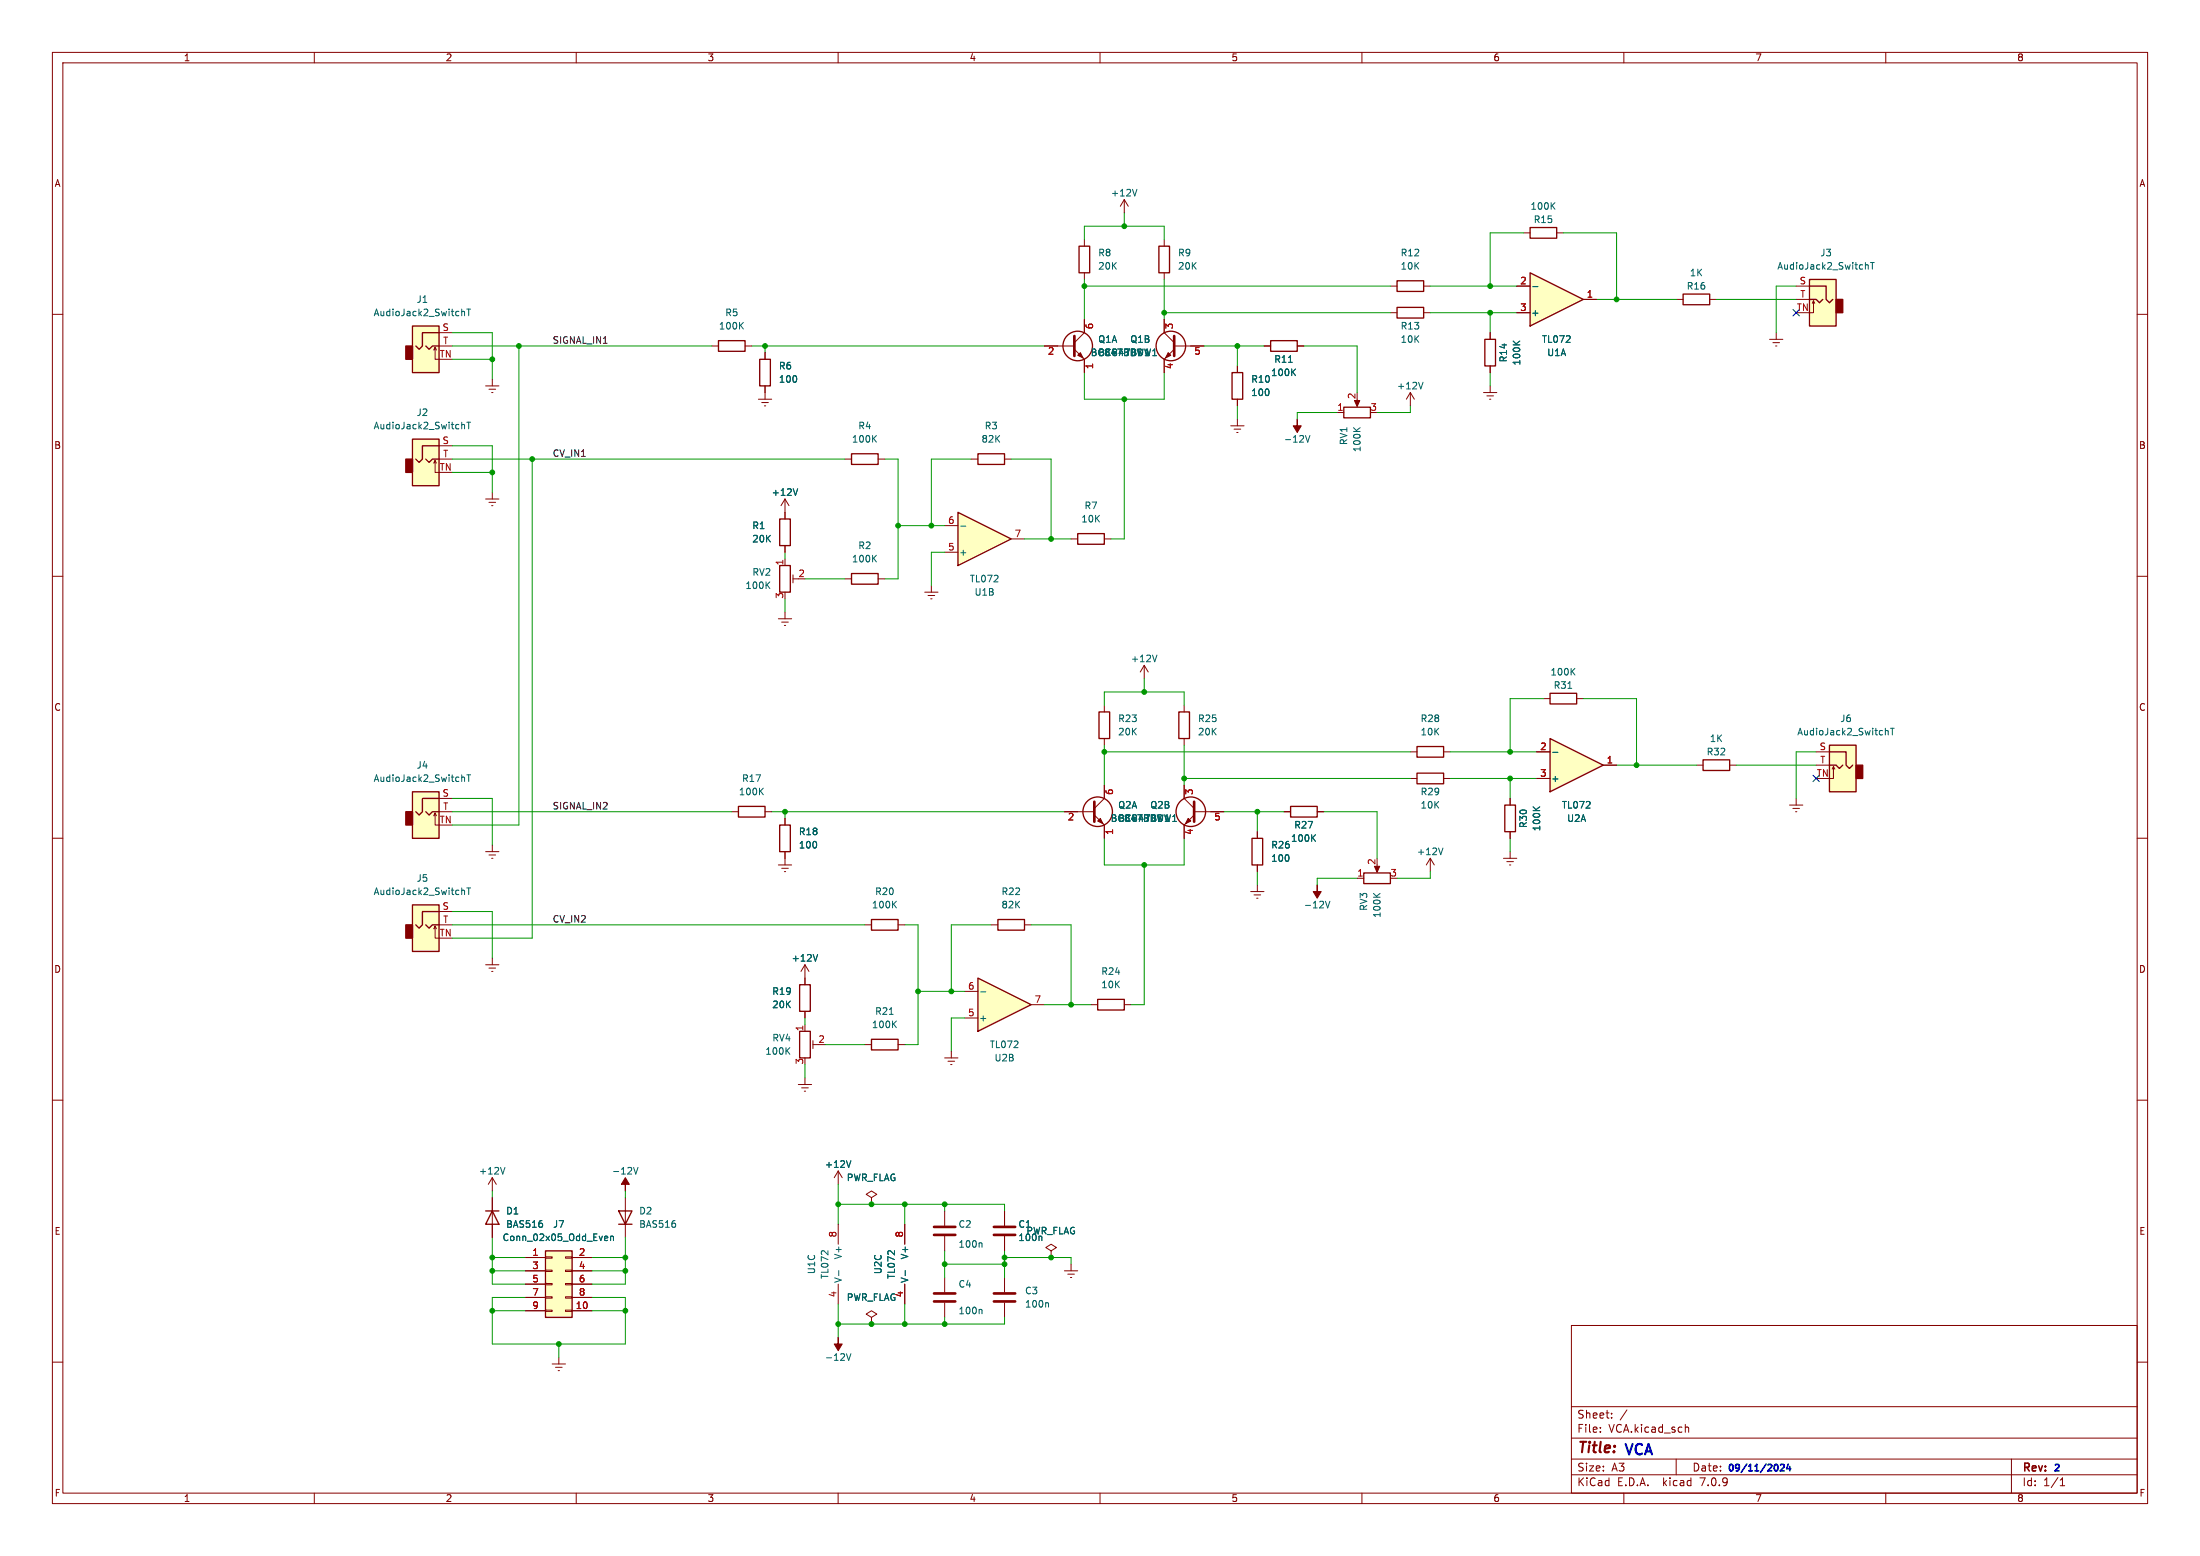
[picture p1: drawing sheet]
<svg xmlns="http://www.w3.org/2000/svg" width="420mm" height="297mm" viewBox="0 0 420 297" stroke-linecap="round" stroke-linejoin="round" font-family="sans-serif">
<g fill="none" stroke="#840000" stroke-width=".19">
<path d="M10 10h400v277h-400zM12 12h396v273h-396zM60 10v2M110 10v2M160 10v2M210 10v2M260 10v2M310 10v2M360 10v2M10 60h2M320 57.2h1.3M326.4 57.2h1.3"/>
<path d="M408 60h2M284.5 63.5v1.3M284.5 69.9v1.2M149.9 95.3v2.5M149.9 95.3l-.8 1.2M149.9 95.3l.7 1.2M10 110h2M149.9 106.7v1.3M151.4 109.7v1.6M151.4 110.5h1M408 110h2M10 160h2"/>
<path d="M408 160h2M92.7 162.6h2.5M93.3 163.2h1.3M93.9 163.8h.2M94 161.3v1.3M10 210h2M408 210h2M160 223.5l-.7 1.3M160 223.5v2.6M160 223.5l.8 1.3M166.4 228.6l1-.6-1-.7-1 .7 1 .6v1.3M166.4 229.9h.1"/>
<path d="M10 260h2M300 253h108v32h-108zM408 260h2M300 278.5h108M300 274.5h108M300 268.5h108M305.5 273.2v.2M305.5 272.5v.1M307.7 270.5v.2M307.7 269.8v.1M310.6 269.1l-1.3 1.9M320 278.5v3"/>
<path d="M321.8 272.5h.5l.1 .9M384 278.5v6.5M60 285v2M110 285v2M160 285v2M210 285v2M260 285v2M300 281.5h108M310 285v2M360 285v2M393.3 283.6h.9M393.3 282.5l.4-.4v1.5"/>
</g>
<path d="M321.3 56.1h5.1v2.1h-5.1zM283.5 64.8h2v5.1h-2zM148.8 108h2.1v5h-2.1z" fill="none" stroke="#840000" stroke-width=".25"/>
<path d="M288.9 65.1l.7 .7M290.1 65.1l-.7 .5M152.3 93.3l-.4 1.3M146.4 111.6l.6 .7M147 111.1l-.8 .7M162.4 221.6l-.4 1.2M161.6 258.4l.4 1.3 .4-1.3" fill="none" stroke="#006464" stroke-width=".19"/>
<path d="M160 255.3v1.2h.8l-.8 1.3-.7-1.3h.7z" fill="#840000" stroke="#840000" stroke-width=".19"/>
<path d="M186.7 186.7l10.1 5.1-10.1 5.1z" fill="#ffffc2"/>
<path d="M186.7 186.7l10.1 5.1-10.1 5.1z" fill="none" stroke="#840000" stroke-width=".25"/>
<path d="M269.2 74.9l-.7 1.3M269.2 74.9v2.6M269.2 74.9l.8 1.3M184.1 194.3h2.6M184.1 189.2h2.6M196.8 191.8h2.6" fill="none" stroke="#840000" stroke-width=".19"/>
<path d="M271.7 73l-.5 1.2M187.2 189.3h1" fill="none" stroke="#006464" stroke-width=".19"/>
<path d="M182.9 97.8l10.1 5.1-10.1 5.1z" fill="#ffffc2"/>
<g fill="none" stroke="#840000" stroke-width=".25">
<path d="M266.7 58.7h5.1v2h-5.1zM266.7 53.6h5.1v2h-5.1zM78.7 62.2h5.1v8.9h-5.1zM81.3 66l.6 .7 .6-.7h1.3M83.8 63.5h-3.2v2.5l-.6 .7-.6-.7M137.2 65h5v2.1h-5zM145 68.6h2.1v5.1h-2.1zM78.7 83.8h5.1v8.9h-5.1zM81.3 87.6l.6 .7 .6-.7h1.3M83.8 85.1h-3.2v2.5l-.6 .7-.6-.7M148.8 99.1h2.1v5h-2.1zM162.6 86.6h5v2h-5z"/>
<path d="M182.9 97.8l10.1 5.1-10.1 5.1zM186.7 86.6h5.1v2h-5.1zM162.6 109.5h5v2h-5zM205.7 101.9h5.1v2h-5.1zM209.8 135.9h2v5.1h-2zM295.9 132.3h5.1v2.1h-5.1zM78.7 151.1h5.1v8.9h-5.1zM81.3 154.9l.6 .7 .6-.7h1.3M83.8 152.4h-3.2v2.5l-.6 .7-.6-.7M141 153.9h5v2.1h-5zM148.8 157.5h2.1v5.1h-2.1zM287.3 153.7h2v5.1h-2z"/>
<path d="M349.2 142.2h5.1v8.9h-5.1zM349.2 146.1h1.3l.7 .6 .6-.6M349.2 143.5h3.2v2.6l.7 .6 .6-.6M78.7 172.7h5.1v8.9h-5.1zM81.3 176.5l.6 .7 .6-.7h1.3M83.8 174h-3.2v2.5l-.6 .7-.6-.7M166.4 175.5h5v2h-5zM190.5 175.5h5.1v2h-5.1zM152.7 196.9h2v5h-2zM152.7 188h2v5h-2zM166.4 198.4h5v2h-5zM209.5 190.8h5.1v2h-5.1z"/>
<path d="M92.7 231.1h2.5M94 231.1l1.2 2.6h-2.5zM104.1 238.8h5.1v12.7h-5.1zM118.1 231.1h2.5l-1.2 2.6zM118.1 233.7h2.5"/>
</g>
<g fill="none" stroke="#840000" stroke-width=".19">
<path d="M265.4 59.7h1.3M265.4 54.6h1.3M271.8 59.7h1.2M271.8 54.6h1.2M82.8 66.8l.3-.5v2.3h.7M83.1 66.3l.2 .5M83.8 63.5h2.6M83.8 66h2.6M92.7 73.7h2.5M93.3 74.3h1.3M93.9 74.9h.2M94 72.4v1.3"/>
<path d="M135.9 66h1.3M142.2 66h1.3M144.8 76.2h2.5M145.4 76.8h1.3M145.9 77.5h.3M146 67.3v1.3M146 73.7v2.5M82.8 88.4l.3-.5v2.3h.7M83.1 87.9l.2 .5M83.8 87.6h2.6M83.8 85.1h2.6M92.7 95.3h2.5"/>
<path d="M93.3 95.9h1.3M93.9 96.5h.2M94 94v1.3M149.9 97.8v1.3M161.3 87.6h1.3M167.6 87.6h1.3M185.4 87.6h1.3M191.8 87.6h1.2M148.6 118.1h2.5M149.2 118.7h1.3M149.7 119.4h.3M149.9 104.1v1.3"/>
<path d="M149.9 116.8v1.3M161.3 110.5h1.3M167.6 110.5h1.3M176.5 113h2.6M177.2 113.7h1.2M177.7 114.3h.2M177.8 111.8v1.2M180.3 105.4h2.6M180.3 100.3h2.6M193 102.9h2.6M204.5 102.9h1.2M210.8 102.9h1.3"/>
<path d="M210.8 134.6v1.3M294.6 133.4h1.3M301 133.4h1.3M82.8 155.7l.3-.5v2.3h.7M83.1 155.2l.2 .5M83.8 154.9h2.6M83.8 152.4h2.6M139.7 154.9h1.3M146 154.9h1.3M149.9 156.2v1.3M210.8 141v1.2M288.3 152.4v1.3"/>
<path d="M288.3 158.8v1.2M346.7 143.5h2.5M346.7 146.1h2.5M350 146.3l-.2 .5M350.3 146.8l-.3-.5v2.3h-.8M82.8 177.3l.3-.5v2.3h.7M83.1 176.8l.2 .5M83.8 176.5h2.6M83.8 174h2.6M148.6 165.1h2.5M149.2 165.7h1.3M149.7 166.4h.3"/>
<path d="M149.9 162.6v2.5M165.1 176.5h1.3M171.4 176.5h1.3M189.2 176.5h1.3M195.6 176.5h1.2M287 163.8h2.6M287.7 164.5h1.2M288.2 165.1h.2M288.3 162.6v1.2M92.7 184.2h2.5M93.3 184.8h1.3M93.9 185.4h.2"/>
<path d="M94 182.9v1.3M153.7 184.2v3.8M153.7 193v1.3M153.7 195.6v1.3M153.7 184.2l-.8 1.2M153.7 184.2l.7 1.2M155.2 199.4h1M155.2 198.6v1.6M165.1 199.4h1.3M171.4 199.4h1.3M208.3 191.8h1.2M214.6 191.8h1.3"/>
<path d="M152.4 207h2.5M153 207.6h1.3M153.5 208.3h.3M153.7 205.7v1.3M180.3 201.9h2.6M181 202.6h1.2M181.5 203.2h.2M181.6 200.7v1.2M94 224.8v2.5M94 228.6v7.6M94 224.8l-.8 1.3M94 224.8l.7 1.3"/>
<path d="M104.1 239.9h1.3v.3h-1.3zM107.9 239.9h1.3v.3h-1.3zM119.4 228.6v7.6M160 233.7v3.8M172.7 233.7v3.8M180.3 231.1v2.8M180.3 236v2.8M191.8 231.1v2.8M191.8 236v2.8M200.7 238.8l1-.7-1-.6-1.1 .6 1.1 .7v1.2M100.3 240h3.8M100.3 250.2h3.8"/>
<path d="M100.3 242.6h3.8M100.3 245.1h3.8M100.3 247.6h3.8M104.1 250.1h1.3v.2h-1.3zM104.1 247.5h1.3v.3h-1.3zM104.1 245h1.3v.2h-1.3zM104.1 242.4h1.3v.3h-1.3zM106.7 259.1v1.2M107.9 250.1h1.3v.2h-1.3zM107.9 247.5h1.3v.3h-1.3zM107.9 245h1.3v.2h-1.3zM107.9 242.4h1.3v.3h-1.3z"/>
<path d="M109.2 240h3.8M109.2 250.2h3.8M109.2 242.6h3.8M109.2 245.1h3.8M109.2 247.6h3.8M160 245.1v3.8M166.4 251.5l1-.7-1-.6-1 .6 1 .7v1.2M166.4 252.7h.1M172.7 245.1v3.8M180.3 243.8v2.8M180.3 248.7v2.8M191.8 243.8v2.8"/>
<path d="M191.8 248.7v2.8M200.7 240h.1M203.2 242.6h2.5M203.8 243.2h1.3M204.3 243.8h.3M204.5 241.3v1.3M105.4 260.3h2.5M106 261h1.3M106.6 261.6h.2"/>
</g>
<g fill="none" stroke="#006464" stroke-width=".19">
<path d="M88.2 59.5h.4l.1 .8M89.1 59h.7M89.5 59v1.3M141.4 62.1l.5 .7M141.9 61.5l-.7 .8M88.2 81.1h.4l.1 .8M89.1 80.6h.7M89.5 80.6v1.3M166.8 83.7l.5 .7M167.3 83.1l-.7 .8M166.8 106.5l.5 .8M167.3 106l-.7 .7"/>
<path d="M183.4 100.4h1M299.3 131.4h.8M300.1 128.1l.6 .7M300.7 127.6l-.8 .7M360 139.5h.4l.1 .8M360.9 139h.7M361.3 139v1.3M88.2 148.4h.4l.1 .8M89.1 147.9h.7M89.5 147.9v1.3M145.2 151l.5 .7M145.7 150.4l-.7 .8"/>
<path d="M292.7 154l.7 .7M293.9 154l-.7 .5M88.2 170h.4l.1 .8M89.1 169.5h.7M89.5 169.5v1.3M170.6 172.6l.5 .7M171.1 172l-.7 .8M150.8 200l-.7 .7M156.1 182.2l-.4 1.3M169.8 193.6h.7M170.6 195.4l.5 .8M171.1 194.9l-.7 .7"/>
<path d="M150.2 200.5l.6 .7M96.4 222.8l-.4 1.3M103.5 233.6v.5M115.6 236h.4v.3l-.6 .1M116 236.7l-.4 .1M116.6 236.1l.1-.1h.4v.8M116.6 236v.8M121 222.8l.4 1.3 .4-1.3M128.9 233.6v.5M187.3 237.2l.2 .2v.7M198.9 236.1v.7M160.1 242.5v1"/>
<path d="M172.8 242.5v1M187.3 249.9l.2 .2v.7M200 248.7l.2 .1v.7"/>
</g>
<g fill="#ffffc2" stroke="#ffffc2" stroke-width=".19">
<path d="M104.1 238.8h5.1v12.7h-5.1z"/>
<path d="M78.7 62.2h5.1v8.9h-5.1z"/>
<path d="M78.7 83.8h5.1v8.9h-5.1z"/>
<path d="M78.7 172.7h5.1v8.9h-5.1z"/>
<path d="M78.7 151.1h5.1v8.9h-5.1z"/>
<path d="M349.2 142.2h5.1v8.9h-5.1z"/>
</g>
<g fill="#840000" stroke="#840000" stroke-width=".25">
<path d="M77.5 66h1.2v2.6h-1.2z"/>
<path d="M77.5 87.6h1.2v2.6h-1.2z"/>
<path d="M77.5 176.5h1.2v2.6h-1.2z"/>
<path d="M77.5 154.9h1.2v2.6h-1.2z"/>
<path d="M354.3 146.1h1.3v2.5h-1.3z"/>
</g>
<path d="M119.4 224.8l.7 1.3h-.7v1.2v-1.2h-.8z" fill="#840000" stroke="#840000" stroke-width=".19"/>
<path d="M178.3 235.7h4.1M178.3 234.2h4.1M189.7 235.7h4.1M189.7 234.2h4.1M178.3 248.4h4.1M178.3 246.9h4.1M189.7 248.4h4.1M189.7 246.9h4.1" fill="none" stroke="#840000" stroke-width=".51"/>
<path d="M295.9 141l10.2 5.1-10.2 5z" fill="#ffffc2"/>
<g fill="none" stroke="#840000" stroke-width=".25">
<path d="M206 47h2v5.1h-2zM221.2 47h2.1v5.1h-2.1zM292.1 43.4h5.1v2.1h-5.1zM345.4 53.3h5.1v8.9h-5.1zM345.4 57.2h1.3l.6 .6 .7-.6M345.4 54.6h3.2v2.6l.6 .6 .7-.6M235.2 71.1h2v5.1h-2zM242.6 65h5v2.1h-5zM256.5 77.7h5.1v2.1h-5.1zM225 135.9h2.1v5.1h-2.1zM246.4 153.9h5.1v2.1h-5.1zM270.5 142.5h5.1v2h-5.1z"/>
<path d="M270.5 147.6h5.1v2h-5.1zM295.9 141l10.2 5.1-10.2 5zM325.1 145h5.1v2.1h-5.1zM239 160h2v5.1h-2zM260.3 166.6h5.1v2.1h-5.1z"/>
<circle cx="205.7" cy="66" r="2.82"/>
<circle cx="223.5" cy="66" r="2.82"/>
<circle cx="209.5" cy="154.9" r="2.82"/>
<circle cx="227.3" cy="154.9" r="2.82"/>
</g>
<g fill="none" stroke="#840000" stroke-width=".19">
<path d="M214.6 38.1l-.7 1.3M214.6 38.1v2.5M214.6 38.1l.8 1.3M207 45.7v1.3M207 52.1v1.2M222.2 45.7v1.3M222.2 52.1v1.2M290.8 44.5h1.3M297.2 44.5h1.2M342.9 54.6h2.5M342.9 57.2h2.5M346.2 57.4l-.3 .5"/>
<path d="M346.5 57.9l-.3-.5v2.3h-.8M199.4 66h5.7M205.1 66.7l1.9 1.9v2.5M207 61v2.5l-1.9 1.9M222.2 61v2.5l2 1.9M224.2 66.7l-2 1.9v2.5M224.2 66h5.7M236.2 69.9v1.2M236.2 76.2v1.3M241.3 66h1.3M247.6 66h1.3M255.3 78.7h1.2"/>
<path d="M259.1 76.2v1M337.8 64.8h2.6M338.5 65.4h1.2M339 66h.2M339.1 63.5v1.3M234.9 81.3h2.6M235.6 81.9h1.3M236.1 82.6h.2M236.2 80v1.3M218.4 127l-.7 1.3M218.4 127v2.5M218.4 127l.8 1.3"/>
<path d="M226.1 134.6v1.3M203.2 154.9h5.7M208.9 155.6l1.9 1.9v2.5M210.8 149.9v2.5l-1.9 1.9M226.1 149.9v2.5l1.9 1.9M226.1 141v1.2M228 155.6l-1.9 1.9v2.5M228 154.9h5.7M240 158.8v1.2M245.1 154.9h1.3M251.5 154.9h1.2M269.2 143.5h1.3"/>
<path d="M269.2 148.6h1.3M275.6 143.5h1.3M275.6 148.6h1.3M293.4 143.5h2.5M293.4 148.6h2.5M306.1 146.1h2.5M323.8 146.1h1.3M330.2 146.1h1.3M341.6 153.7h2.6M342.3 154.3h1.2M342.8 154.9h.2M342.9 152.4v1.3"/>
<path d="M238.8 170.2h2.5M239.4 170.8h1.3M239.9 171.5h.3M240 165.1v1.3M240 168.9v1.3M259.1 167.6h1.2M262.9 165.1v1M273 163.8l-.7 1.3M273 163.8v2.6M273 163.8l.8 1.3"/>
</g>
<g fill="none" stroke="#006464" stroke-width=".19">
<path d="M217 36.1l-.4 1.3M296.3 39.2l.5 .7M296.8 38.7l-.7 .7M356.2 50.6h.4l.1 .8M357.1 50.1h.7M357.4 50.1v1.3M220.1 67.9h.7M220.3 66.8l.1-.2v1.3M246 69.2h.7M246.8 71l.5 .7M247.3 70.4l-.7 .8M249.2 83.1l.4 1.3 .5-1.3"/>
<path d="M258.4 81.6l.7 .8M259.7 81.6l-.8 .6M220.9 125l-.5 1.3M223.9 156.8h.7M224.1 155.7l.1-.2v1.3M250.6 159.9l.5 .7M251.1 159.3l-.7 .8M296.4 143.6h1M253 172l.5 1.3 .4-1.3M262.2 170.5l.7 .8M263.5 170.5l-.8 .6M275.5 161.9l-.5 1.2"/>
</g>
<path d="M205.1 64.1v3.8M224.2 64.1v3.8M208.9 153v3.8M228 153v3.8" fill="none" stroke="#840000" stroke-width=".51"/>
<g fill="#840000" stroke="#840000" stroke-width=".19">
<path d="M226.8 156.2l.5 .5-1 .5z"/>
<path d="M209.5 156.7l.6-.5 .5 1z"/>
<path d="M251.5 168.9v1.3h.7l-.7 1.3-.8-1.3h.8z"/>
<path d="M262.4 165.4h1l-.5 1.1z"/>
<path d="M205.7 67.8l.5-.5 .6 1z"/>
<path d="M258.6 76.5h1l-.5 1.1z"/>
<path d="M247.6 80v1.3h.8l-.8 1.3-.7-1.3h.7z"/>
<path d="M223 67.3l.5 .5-1 .5z"/>
</g>
<path d="M345.4 53.3h5.1v8.9h-5.1z" fill="#ffffc2" stroke="#ffffc2" stroke-width=".19"/>
<path d="M350.5 57.2h1.3v2.5h-1.3z" fill="#840000" stroke="#840000" stroke-width=".25"/>
<path d="M292.1 52.1l10.2 5.1-10.2 5z" fill="#ffffc2"/>
<path d="M292.1 52.1l10.2 5.1-10.2 5z" fill="none" stroke="#840000" stroke-width=".25"/>
<g fill="none" stroke="#840000" stroke-width=".19">
<path d="M289.6 54.6h2.5M289.6 59.7h2.5M302.3 57.2h2.5M146 67.3v1.3M146 73.7v1.2M199.4 66h2.5M207 61v2.5M207 68.6v2.5M222.2 61v2.5M222.2 68.6v2.5M227.3 66h2.6M236.2 69.9v1.2"/>
<path d="M236.2 76.2v1.3M241.3 66h1.3M247.6 66h1.3M283.2 74.9h2.5M283.8 75.6h1.3M284.4 76.2h.2M284.5 63.5v1.3M284.5 69.9v1.2M284.5 73.7v1.2M149.9 97.8v1.3M149.9 104.1v1.3M149.9 156.2v1.3"/>
<path d="M203.2 154.9h2.5M210.8 149.9v2.5M210.8 157.5v2.5M226.1 149.9v2.5M226.1 157.5v2.5M231.1 154.9h2.6M240 158.8v1.2M245.1 154.9h1.3M251.5 154.9h1.2M288.3 152.4v1.3M288.3 158.8v1.2M293.4 143.5h2.5"/>
<path d="M293.4 148.6h2.5M306.1 146.1h2.5M149.9 162.6v1.2M240 165.1v1.3M153.7 186.7v1.3M153.7 193v1.3M94 228.6v2.5M94 233.7v2.5M166.4 229.9h.1M172.7 233.7v3.8M191.8 231.1v2.8M191.8 236v2.8"/>
<path d="M100.3 240h3.8M100.3 250.2h3.8M100.3 242.6h3.8M100.3 245.1h3.8M100.3 247.6h3.8M109.2 240h3.8M109.2 250.2h3.8M109.2 242.6h3.8M109.2 245.1h3.8M109.2 247.6h3.8M166.4 252.7h.1M172.7 245.1v3.8"/>
<path d="M200.7 240h.1"/>
</g>
<g fill="none" stroke="#006464" stroke-width=".19">
<path d="M292.6 54.7h1M220.1 67.9h.7M220.3 66.8l.1-.2v1.3M246 69.2h.7M246.8 71l.5 .7M247.3 70.4l-.7 .8M288.9 65.1l.7 .7M290.1 65.1l-.7 .5M152.3 93.3l-.4 1.3M223.9 156.8h.7M224.1 155.7l.1-.2v1.3M250.6 159.9l.5 .7"/>
<path d="M251.1 159.3l-.7 .8M292.7 154l.7 .7M293.9 154l-.7 .5M296.4 143.6h1M156.1 182.2l-.4 1.3M103.5 233.6v.5M115.6 236h.4v.3l-.6 .1M116 236.7l-.4 .1M116.6 236.1l.1-.1h.4v.8M116.6 236v.8M162.4 221.6l-.4 1.2M198.9 236.1v.7"/>
<path d="M172.8 242.5v1"/>
</g>
<path d="M115.2 65.5h.7" fill="none" stroke="#0f0f0f" stroke-width=".19"/>
<path d="M338.9 279.6l.1-.1a.67 .67 0 0 1 .4 .6 .67 .67 0 0 1-.4 .7l-.1-.1M339.9 279.6l.5-.1 .2 .4-.8 .9h.8M341.4 279.4l-.3 .9h.8M341.7 279.9v.9" fill="none" stroke="#0000c2" stroke-width=".31"/>
<g fill="none" stroke="#009600" stroke-width=".19">
<path d="M207 45.7v-2.5h15.2v2.5M207 53.3v7.7M207 54.6h58.4M214.6 40.6v2.6M222.2 53.3v7.7M222.2 59.7h43.2M273 59.7h16.6M273 54.6h16.6M284.5 59.7v3.8M290.8 44.5h-6.3v10.1M298.4 44.5h10.2v12.7M304.8 57.2h15.2"/>
<path d="M327.7 57.2h15.2M342.9 54.6h-3.8v8.9M86.4 63.5h7.6v8.9M86.4 66h49.5M86.4 68.6h7.6M99.1 66v91.5h-12.7M143.5 66h55.9M146 66v1.3M207 71.1v5.1h15.2v-5.1M214.6 76.2v26.7h-2.5M229.9 66h11.4M236.2 66v3.9"/>
<path d="M236.2 77.5v2.5M248.9 66h10.2v8.9M255.3 78.7h-7.7v1.3M269.2 77.5v1.2h-6.3M284.5 71.1v2.6M86.4 85.1h7.6v8.9M86.4 87.6h74.9M86.4 90.2h7.6M101.6 87.6v91.5h-15.2M168.9 87.6h2.5v22.9h-2.5M185.4 87.6h-7.6v12.7M193 87.6h7.7v15.3"/>
<path d="M149.9 105.4v1.3M149.9 114.3v2.5M153.7 110.5h7.6M171.4 100.3h8.9M180.3 105.4h-2.5v6.4M195.6 102.9h8.9M210.8 134.6v-2.5h15.3v2.5M218.4 129.5v2.6M294.6 133.4h-6.3v10.1M302.3 133.4h10.1v12.7M86.4 152.4h7.6v8.9M86.4 154.9h53.3"/>
<path d="M147.3 154.9h55.9M149.9 154.9v1.3M210.8 143.5h58.4M210.8 142.2v7.7M226.1 148.6h43.1M226.1 142.2v7.7M233.7 154.9h11.4M240 154.9v3.9M252.7 154.9h10.2v8.9M276.9 143.5h16.5M276.9 148.6h16.5M288.3 148.6v3.8"/>
<path d="M308.6 146.1h15.2M331.5 146.1h15.2M346.7 143.5h-3.8v8.9M86.4 174h7.6v8.9M86.4 176.5h78.7M172.7 176.5h2.6v22.9h-2.6M189.2 176.5h-7.6v12.7M196.8 176.5h7.7v15.3M210.8 160v5.1h15.3v-5.1M218.4 165.1v26.7h-2.5M240 166.4v2.5M259.1 167.6h-7.6v1.3"/>
<path d="M273 166.4v1.2h-6.3M288.3 160v2.6M153.7 194.3v1.3M157.5 199.4h7.6M175.3 189.2h8.8M184.1 194.3h-2.5v6.4M199.4 191.8h8.9M153.7 203.2v2.5M94 227.3v1.3M94 236.2v8.9h6.3M119.4 227.3v1.3M119.4 236.2v8.9h-6.4"/>
<path d="M160 229.9h31.8v1.2M160 226.1v7.6M172.7 229.9v3.8M180.3 229.9v1.2M180.3 238.8v5M191.8 238.8v5M94 250.2h6.3M94 240h6.3M94 242.6h6.3M100.3 247.6h-6.3v8.9h25.4v-8.9h-6.4M106.7 256.5v2.6M113 250.2h6.4"/>
<path d="M113 240h6.4M113 242.6h6.4M160 248.9v6.4M172.7 248.9v3.8M180.3 251.5v1.2M180.3 241.3h11.5M191.8 240h12.7v1.3M191.8 251.5v1.2h-31.8"/>
</g>
<path d="M342.3 59.1l1.2 1.2M343.5 59.1l-1.2 1.2M346.1 148l1.2 1.2M347.3 148l-1.2 1.2" fill="none" stroke="#000084" stroke-width=".19"/>
<g fill="#009600" stroke="#009600" stroke-width=".19">
<circle cx="166.4" cy="229.9" r=".46"/>
<circle cx="204.5" cy="191.8" r=".46"/>
<circle cx="181.6" cy="189.2" r=".46"/>
<circle cx="175.3" cy="189.2" r=".46"/>
<circle cx="172.7" cy="252.7" r=".46"/>
<circle cx="160" cy="229.9" r=".46"/>
<circle cx="180.3" cy="229.9" r=".46"/>
<circle cx="172.7" cy="229.9" r=".46"/>
<circle cx="160" cy="252.7" r=".46"/>
<circle cx="166.4" cy="252.7" r=".46"/>
<circle cx="99.1" cy="66" r=".46"/>
<circle cx="94" cy="68.6" r=".46"/>
<circle cx="101.6" cy="87.6" r=".46"/>
<circle cx="94" cy="90.2" r=".46"/>
<circle cx="146" cy="66" r=".46"/>
<circle cx="149.9" cy="154.9" r=".46"/>
<circle cx="94" cy="250.2" r=".46"/>
<circle cx="106.7" cy="256.5" r=".46"/>
<circle cx="119.4" cy="240" r=".46"/>
<circle cx="119.4" cy="242.6" r=".46"/>
<circle cx="94" cy="240" r=".46"/>
<circle cx="94" cy="242.6" r=".46"/>
<circle cx="119.4" cy="250.2" r=".46"/>
<circle cx="177.8" cy="100.3" r=".46"/>
<circle cx="171.4" cy="100.3" r=".46"/>
<circle cx="200.7" cy="102.9" r=".46"/>
<circle cx="200.7" cy="240" r=".46"/>
<circle cx="191.8" cy="240" r=".46"/>
<circle cx="191.8" cy="241.3" r=".46"/>
<circle cx="180.3" cy="252.7" r=".46"/>
<circle cx="180.3" cy="241.3" r=".46"/>
<circle cx="288.3" cy="148.6" r=".46"/>
<circle cx="288.3" cy="143.5" r=".46"/>
<circle cx="312.4" cy="146.1" r=".46"/>
<circle cx="218.4" cy="165.1" r=".46"/>
<circle cx="240" cy="154.9" r=".46"/>
<circle cx="210.8" cy="143.5" r=".46"/>
<circle cx="226.1" cy="148.6" r=".46"/>
<circle cx="218.4" cy="132.1" r=".46"/>
<circle cx="214.6" cy="76.2" r=".46"/>
<circle cx="207" cy="54.6" r=".46"/>
<circle cx="222.2" cy="59.7" r=".46"/>
<circle cx="214.6" cy="43.2" r=".46"/>
<circle cx="236.2" cy="66" r=".46"/>
<circle cx="284.5" cy="54.6" r=".46"/>
<circle cx="284.5" cy="59.7" r=".46"/>
<circle cx="308.6" cy="57.2" r=".46"/>
</g>
<text font-size="2.8" fill="#840000" x="301" y="277.9">Title:</text>
<text font-size="2.8" fill="#0000c2" x="309.9" y="277.9">VCA</text>
<g font-size="2.1" fill="#840000">
<text x="301" y="273.7">File:</text>
<text x="301" y="271">Sheet:</text>
<text x="307.1" y="273.7">VCA.kicad_sch</text>
<text x="301" y="281.1">Size:</text>
<text x="307.6" y="281.1">A3</text>
<text x="323" y="281.1">Date:</text>
<text x="386" y="281.3">Rev:</text>
<text x="301" y="283.9">KiCad</text>
<text x="308.7" y="283.9">E.D.A.</text>
<text x="317.6" y="283.9">kicad</text>
<text x="324.8" y="283.9">7.0.9</text>
<text x="386" y="283.9">Id:</text>
<text x="390.1" y="283.9">1/1</text>
</g>
<g font-size="1.8" fill="#840000">
<text x="35" y="11.9">1</text>
<text x="85" y="11.9">2</text>
<text x="135" y="11.9">3</text>
<text x="185" y="11.9">4</text>
<text x="235" y="11.9">5</text>
<text x="285" y="11.9">6</text>
<text x="335" y="11.9">7</text>
<text x="385" y="11.9">8</text>
<text x="10.3" y="35.9">A</text>
<text x="408.3" y="35.9">A</text>
<text x="10.3" y="85.9">B</text>
<text x="408.2" y="85.9">B</text>
<text x="10.3" y="135.9">C</text>
<text x="408.2" y="135.9">C</text>
<text x="10.3" y="185.9">D</text>
<text x="408.2" y="185.9">D</text>
<text x="10.3" y="235.9">E</text>
<text x="408.3" y="235.9">E</text>
<text x="10.3" y="285.9">F</text>
<text x="35" y="286.9">1</text>
<text x="85" y="286.9">2</text>
<text x="135" y="286.9">3</text>
<text x="185" y="286.9">4</text>
<text x="235" y="286.9">5</text>
<text x="285" y="286.9">6</text>
<text x="335" y="286.9">7</text>
<text x="385" y="286.9">8</text>
<text x="408.3" y="285.9">F</text>
</g>
<g font-size="1.8" fill="#006464">
<text x="212" y="37.7">+12V</text>
<text x="292.1" y="40.2">100K</text>
<text x="292.7" y="42.8">R15</text>
<text x="209.6" y="49.1">R8</text>
<text x="209.6" y="51.7">20K</text>
<text x="224.8" y="49.1">R9</text>
<text x="224.8" y="51.7">20K</text>
<text x="267.3" y="49.1">R12</text>
<text x="267.3" y="51.7">10K</text>
<text x="322.5" y="52.9">1K</text>
<text x="339.2" y="51.7">AudioJack2_SwitchT</text>
<text x="347.4" y="49.1">J3</text>
<text x="79.5" y="58">J1</text>
<text x="321.9" y="55.5">R16</text>
<text x="71.2" y="60.6">AudioJack2_SwitchT</text>
<text x="137.1" y="63.1">100K</text>
<text x="138.4" y="60.6">R5</text>
<text x="209.6" y="65.6">Q1A</text>
<text x="215.7" y="65.6">Q1B</text>
<text x="267.3" y="63.1">R13</text>
<text x="267.3" y="65.6">10K</text>
<text x="292.2" y="60.6">+</text>
<text x="294.3" y="65.6">TL072</text>
<text x="148.6" y="70.7">R6</text>
<text x="208.1" y="68.2">BC847BDW1</text>
<text x="209.6" y="68.2">BC847BDW1</text>
<text x="242.6" y="72">100K</text>
<text x="243.2" y="69.4">R11</text>
<text x="287.9" y="69.3" transform="rotate(-90 287.9 69.3)">R14</text>
<text x="290.4" y="69.9" transform="rotate(-90 290.4 69.9)">100K</text>
<text x="295.3" y="68.2">U1A</text>
<text x="148.6" y="73.3">100</text>
<text x="238.8" y="75.8">100</text>
<text x="238.8" y="73.3">R10</text>
<text x="266.6" y="74.5">+12V</text>
<text x="71.2" y="82.1">AudioJack2_SwitchT</text>
<text x="79.5" y="79.6">J2</text>
<text x="163.8" y="82.1">R4</text>
<text x="187.9" y="82.1">R3</text>
<text x="162.5" y="84.7">100K</text>
<text x="187.3" y="84.7">82K</text>
<text x="245" y="84.7">-12V</text>
<text x="257.4" y="85.1" transform="rotate(-90 257.4 85.1)">RV1</text>
<text x="259.9" y="86.4" transform="rotate(-90 259.9 86.4)">100K</text>
<text x="147.2" y="94.8">+12V</text>
<text x="143.5" y="101.2">R1</text>
<text x="206.3" y="99.9">10K</text>
<text x="206.9" y="97.4">R7</text>
<text x="143.5" y="103.7">20K</text>
<text x="162.5" y="107.5">100K</text>
<text x="163.8" y="105">R2</text>
<text x="183" y="106.3">+</text>
<text x="142.2" y="112.6">100K</text>
<text x="143.5" y="110.1">RV2</text>
<text x="185" y="111.4">TL072</text>
<text x="186" y="113.9">U1B</text>
<text x="215.8" y="126.6">+12V</text>
<text x="295.9" y="129.1">100K</text>
<text x="296.5" y="131.7">R31</text>
<text x="213.4" y="138">R23</text>
<text x="213.4" y="140.6">20K</text>
<text x="228.6" y="138">R25</text>
<text x="228.6" y="140.6">20K</text>
<text x="271.1" y="138">R28</text>
<text x="271.1" y="140.6">10K</text>
<text x="326.3" y="141.8">1K</text>
<text x="343" y="140.6">AudioJack2_SwitchT</text>
<text x="351.2" y="138">J6</text>
<text x="71.2" y="149.5">AudioJack2_SwitchT</text>
<text x="79.5" y="146.9">J4</text>
<text x="141.6" y="149.5">R17</text>
<text x="296" y="149.5">+</text>
<text x="325.7" y="144.4">R32</text>
<text x="141" y="152">100K</text>
<text x="213.4" y="154.5">Q2A</text>
<text x="219.5" y="154.5">Q2B</text>
<text x="271.1" y="152">R29</text>
<text x="271.1" y="154.5">10K</text>
<text x="298.1" y="154.5">TL072</text>
<text x="152.4" y="159.6">R18</text>
<text x="211.9" y="157.1">BC847BDW1</text>
<text x="213.4" y="157.1">BC847BDW1</text>
<text x="246.4" y="160.9">100K</text>
<text x="247" y="158.3">R27</text>
<text x="291.7" y="158.2" transform="rotate(-90 291.7 158.2)">R30</text>
<text x="294.2" y="158.8" transform="rotate(-90 294.2 158.8)">100K</text>
<text x="299.1" y="157.1">U2A</text>
<text x="152.4" y="162.2">100</text>
<text x="242.6" y="164.7">100</text>
<text x="242.6" y="162.2">R26</text>
<text x="270.4" y="163.4">+12V</text>
<text x="71.2" y="171">AudioJack2_SwitchT</text>
<text x="79.5" y="168.5">J5</text>
<text x="166.4" y="173.6">100K</text>
<text x="167" y="171">R20</text>
<text x="191.1" y="171">R22</text>
<text x="191.1" y="173.6">82K</text>
<text x="248.8" y="173.6">-12V</text>
<text x="261.2" y="174" transform="rotate(-90 261.2 174)">RV3</text>
<text x="263.8" y="175.3" transform="rotate(-90 263.8 175.3)">100K</text>
<text x="151" y="183.7">+12V</text>
<text x="147.3" y="190.1">R19</text>
<text x="210.1" y="186.3">R24</text>
<text x="210.1" y="188.8">10K</text>
<text x="147.3" y="192.6">20K</text>
<text x="166.4" y="196.4">100K</text>
<text x="167" y="193.9">R21</text>
<text x="186.8" y="195.2">+</text>
<text x="146" y="201.5">100K</text>
<text x="147.3" y="199">RV4</text>
<text x="188.9" y="200.3">TL072</text>
<text x="189.8" y="202.8">U2B</text>
<text x="91.3" y="224.4">+12V</text>
<text x="116.7" y="224.4">-12V</text>
<text x="157.4" y="223.1">+12V</text>
<text x="161.6" y="225.7">PWR_FLAG</text>
<text x="96.5" y="232">D1</text>
<text x="121.9" y="232">D2</text>
<text x="95.8" y="237.1">Conn_02x05_Odd_Even</text>
<text x="96.5" y="234.5">BAS516</text>
<text x="105.5" y="234.5">J7</text>
<text x="121.9" y="234.5">BAS516</text>
<text x="182.9" y="234.5">C2</text>
<text x="182.9" y="238.4">100n</text>
<text x="194.3" y="234.5">C1</text>
<text x="194.3" y="237.1">100n</text>
<text x="195.8" y="235.8">PWR_FLAG</text>
<text x="155.8" y="243.3" transform="rotate(-90 155.8 243.3)">U1C</text>
<text x="158.3" y="244.2" transform="rotate(-90 158.3 244.2)">TL072</text>
<text x="160.9" y="245" transform="rotate(-90 160.9 245)">V-</text>
<text x="160.9" y="240.5" transform="rotate(-90 160.9 240.5)">V+</text>
<text x="168.5" y="243.3" transform="rotate(-90 168.5 243.3)">U2C</text>
<text x="171" y="244.2" transform="rotate(-90 171 244.2)">TL072</text>
<text x="173.6" y="245" transform="rotate(-90 173.6 245)">V-</text>
<text x="173.6" y="240.5" transform="rotate(-90 173.6 240.5)">V+</text>
<text x="182.9" y="246">C4</text>
<text x="161.6" y="248.5">PWR_FLAG</text>
<text x="172.5" y="247.7" transform="rotate(-90 172.5 247.7)">4</text>
<text x="182.9" y="251.1">100n</text>
<text x="195.6" y="247.2">C3</text>
<text x="195.6" y="249.8">100n</text>
<text x="157.4" y="259.9">-12V</text>
</g>
<g font-size="1.8" fill="#a90000">
<text x="290.1" y="54.4">2</text>
<text x="290.1" y="59.4">3</text>
<text x="302.8" y="56.9">1</text>
<text x="342.9" y="59.4">TN</text>
<text x="343.5" y="54.4">S</text>
<text x="343.6" y="56.9">T</text>
<text x="84.4" y="63.2">S</text>
<text x="84.5" y="65.8">T</text>
<text x="209" y="62.9" transform="rotate(-90 209 62.9)">6</text>
<text x="224.2" y="62.9" transform="rotate(-90 224.2 62.9)">3</text>
<text x="83.8" y="68.3">TN</text>
<text x="200" y="68">2</text>
<text x="209" y="70.6" transform="rotate(-90 209 70.6)">1</text>
<text x="224.2" y="70.6" transform="rotate(-90 224.2 70.6)">4</text>
<text x="227.9" y="68">5</text>
<text x="258.8" y="76.3" transform="rotate(-90 258.8 76.3)">2</text>
<text x="255.2" y="78.5">1</text>
<text x="261.5" y="78.5">3</text>
<text x="83.8" y="89.9">TN</text>
<text x="84.4" y="84.8">S</text>
<text x="84.5" y="87.4">T</text>
<text x="180.9" y="100.1">6</text>
<text x="180.9" y="105.2">5</text>
<text x="193.6" y="102.6">7</text>
<text x="149.6" y="108" transform="rotate(-90 149.6 108)">1</text>
<text x="152.3" y="110.2">2</text>
<text x="149.6" y="114.4" transform="rotate(-90 149.6 114.4)">3</text>
<text x="293.9" y="143.3">2</text>
<text x="347.3" y="143.3">S</text>
<text x="293.9" y="148.3">3</text>
<text x="306.6" y="145.8">1</text>
<text x="346.7" y="148.3">TN</text>
<text x="347.4" y="145.8">T</text>
<text x="84.4" y="152.1">S</text>
<text x="84.5" y="154.7">T</text>
<text x="212.8" y="151.8" transform="rotate(-90 212.8 151.8)">6</text>
<text x="228" y="151.8" transform="rotate(-90 228 151.8)">3</text>
<text x="83.8" y="157.2">TN</text>
<text x="203.8" y="156.9">2</text>
<text x="212.8" y="159.5" transform="rotate(-90 212.8 159.5)">1</text>
<text x="228" y="159.5" transform="rotate(-90 228 159.5)">4</text>
<text x="231.7" y="156.9">5</text>
<text x="259" y="167.4">1</text>
<text x="262.6" y="165.2" transform="rotate(-90 262.6 165.2)">2</text>
<text x="265.4" y="167.4">3</text>
<text x="84.4" y="173.7">S</text>
<text x="83.8" y="178.8">TN</text>
<text x="84.5" y="176.3">T</text>
<text x="184.7" y="189">6</text>
<text x="197.4" y="191.5">7</text>
<text x="153.4" y="196.9" transform="rotate(-90 153.4 196.9)">1</text>
<text x="184.7" y="194.1">5</text>
<text x="153.4" y="203.3" transform="rotate(-90 153.4 203.3)">3</text>
<text x="156.1" y="199.1">2</text>
<text x="101.5" y="239.8">1</text>
<text x="110.4" y="239.8">2</text>
<text x="159.8" y="236.3" transform="rotate(-90 159.8 236.3)">8</text>
<text x="172.5" y="236.3" transform="rotate(-90 172.5 236.3)">8</text>
<text x="101.5" y="242.3">3</text>
<text x="101.5" y="244.9">5</text>
<text x="110.4" y="242.3">4</text>
<text x="110.4" y="244.9">6</text>
<text x="101.5" y="247.4">7</text>
<text x="101.5" y="249.9">9</text>
<text x="109.8" y="249.9">10</text>
<text x="110.4" y="247.4">8</text>
<text x="159.8" y="247.7" transform="rotate(-90 159.8 247.7)">4</text>
</g>
<g font-size="1.8" fill="#0f0f0f">
<text x="105.4" y="65.7">SIGNAL_IN1</text>
<text x="105.4" y="87.3">CV_IN1</text>
<text x="105.4" y="154.6">SIGNAL_IN2</text>
<text x="105.4" y="176.2">CV_IN2</text>
</g>
<g font-size="1.7" fill="#0000c2">
<text x="329.7" y="280.9">09/11/2024</text>
<text x="391.9" y="280.9">2</text>
</g>
</svg>
